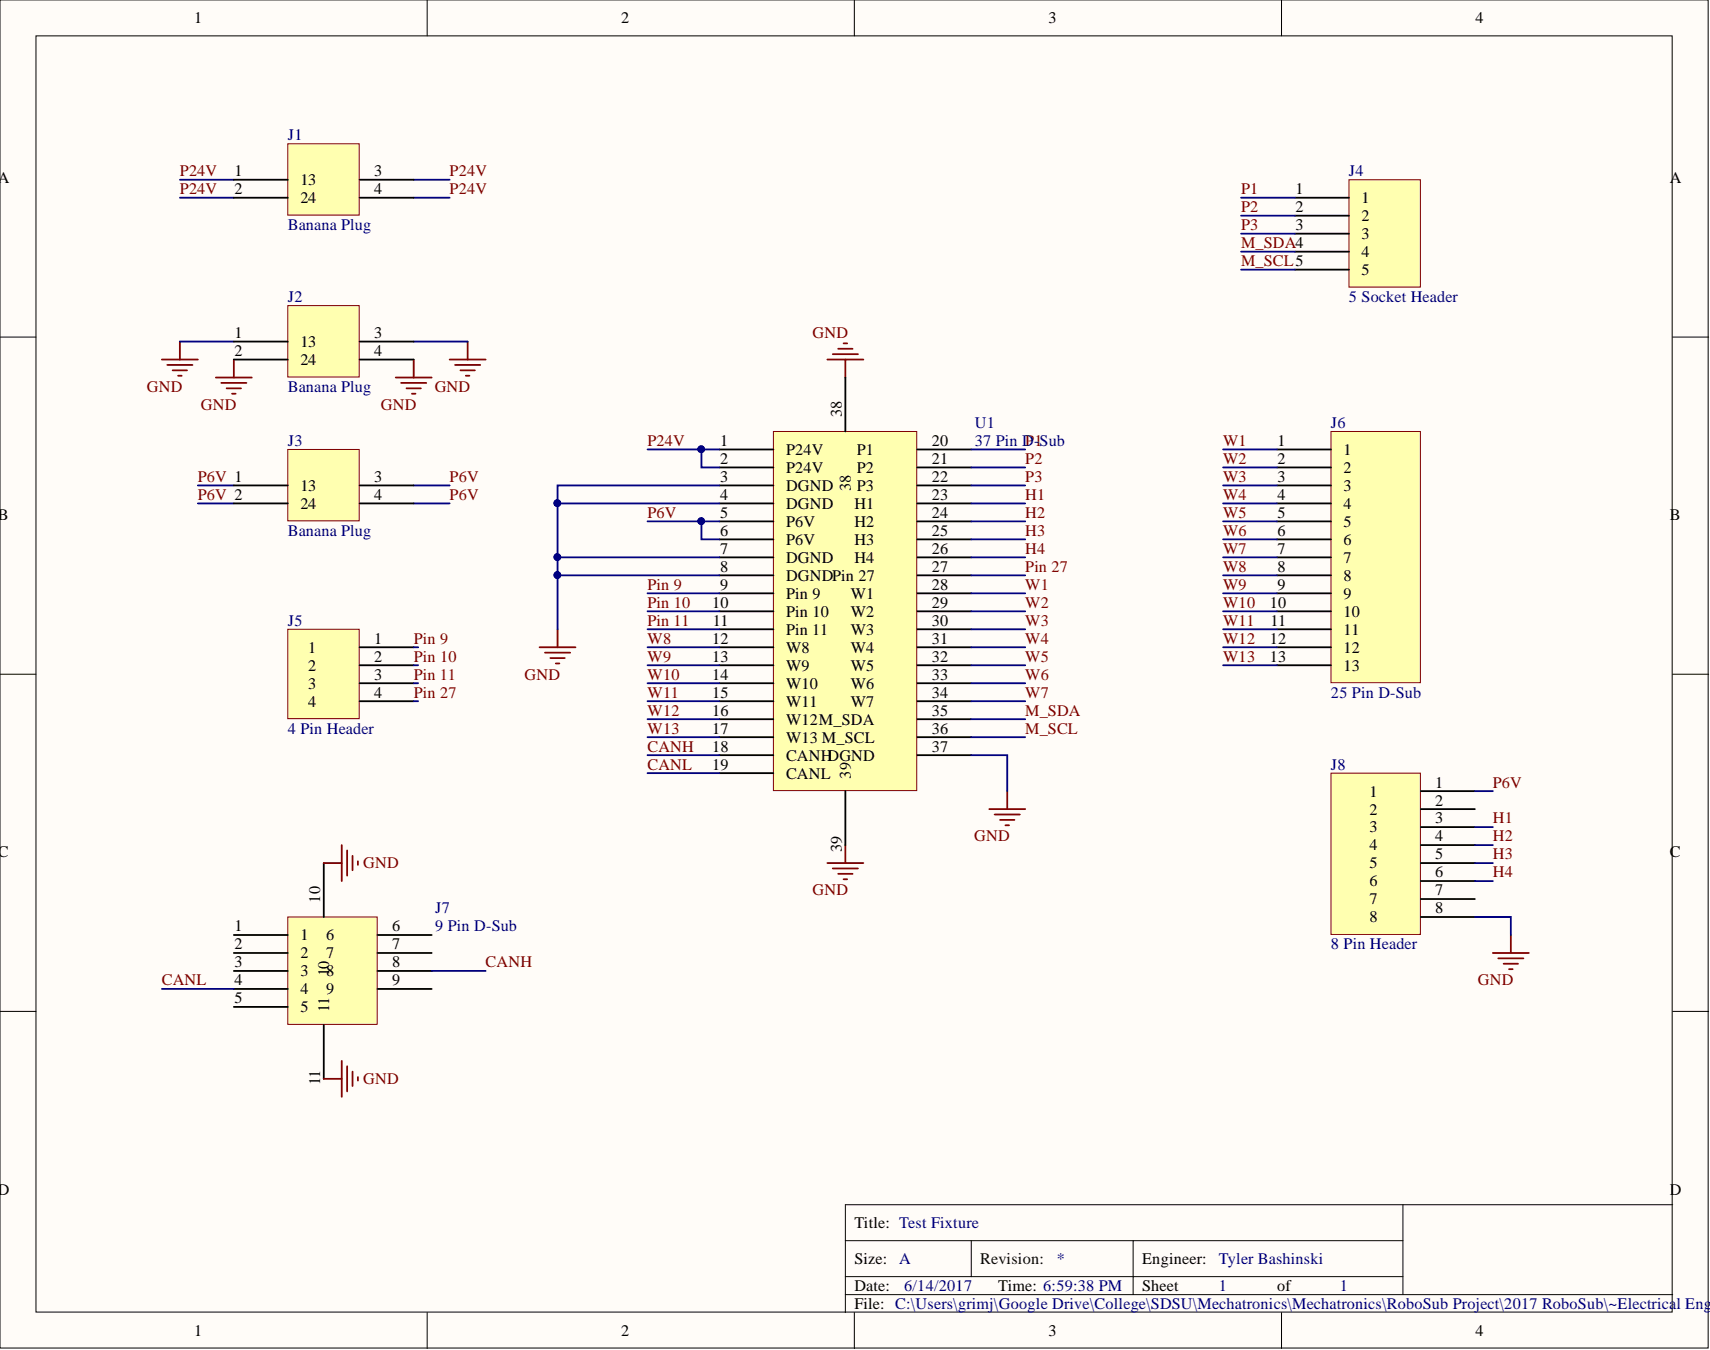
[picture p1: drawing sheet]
<svg xmlns="http://www.w3.org/2000/svg" width="241mm" height="190mm" viewBox="0 0 241 190" stroke-linecap="round" stroke-linejoin="round" font-family="sans-serif">
<g fill="#fffcf8" stroke="#000" stroke-width=".14">
<path d="M0 0h241v190.2h-241z"/>
<path d="M5.1 5.1h230.9v180h-230.9z"/>
</g>
<g fill="none" stroke="#000" stroke-width=".14">
<path d="M60.3 0v5.1M120.6 0v5.1M180.8 0v5.1M0 47.6h5.1M236 47.6h5.1M0 95.1h5.1M236 95.1h5.1M0 142.7h5.1M236 142.7h5.1M119.3 175.1h40.6M137.1 175.1v5M198 175.1h-38.1v5h-40.6"/>
<path d="M198 170v12.7M236 170h-116.7v15.2M60.3 185.2v5.1M119.3 182.7h116.7M120.6 185.2v5.1M180.8 185.2v5.1M198 180.1h-38.1v2.6"/>
</g>
<path d="M190.4 25.4h10v15.1h-10z" fill="#ffffb0" stroke="#800000" stroke-width=".14"/>
<path d="M182.7 27.9h7.7M182.7 30.4h7.7M182.7 33h7.7M182.7 35.5h7.7M182.7 38h7.7" fill="none" stroke="#000" stroke-width=".25"/>
<path d="M76.1 91.3h5.1M76.9 92.1h3.6M77.7 92.9h2M78.4 93.6h.5M78.7 88.8v2.5M139.6 114.2h5.1M140.4 114.9h3.5M141.1 115.7h2M141.9 116.5h.5M142.1 111.6v2.6" fill="none" stroke="#800000" stroke-width=".25"/>
<path d="M187.8 109.1h12.6v22.8h-12.6z" fill="#ffffb0" stroke="#800000" stroke-width=".14"/>
<path d="M200.5 111.6h7.6M200.5 114.2h7.6M200.5 116.7h7.6M200.5 119.2h7.6M200.5 121.8h7.6M200.5 124.3h7.6M200.5 126.9h7.6M200.5 129.4h7.6" fill="none" stroke="#000" stroke-width=".25"/>
<path d="M210.7 134.5h5M211.4 135.2h3.6M212.2 136h2M212.9 136.8h.6M213.2 131.9v2.6" fill="none" stroke="#800000" stroke-width=".25"/>
<path d="M40.6 129.4h12.6v15.1h-12.6z" fill="#ffffb0" stroke="#800000" stroke-width=".14"/>
<path d="M33 131.9h7.6M33 134.5h7.6M33 137h7.6M33 139.5h7.6M45.7 121.8v7.6M53.3 131.9h7.6M53.3 134.5h7.6M53.3 137h7.6M53.3 139.5h7.6M33 142.1h7.6M45.7 144.6v7.6" fill="none" stroke="#000" stroke-width=".25"/>
<g fill="none" stroke="#800000" stroke-width=".25">
<path d="M30.5 53.3h5M31.2 54h3.6M32 54.8h2M32.7 55.6h.5M33 50.7v2.6M116.8 50.7h5M117.5 50h3.6M118.3 49.2h2M119 48.5h.5M119.3 50.7v2.6M48.2 119.2v5.1M119.3 119.2v2.6"/>
<path d="M45.7 121.8h2.5M49 120v3.6M49.7 120.8v2M50.5 121.5v.5M116.8 121.8h5M117.5 122.5h3.6M118.3 123.3h2M119 124.1h.5M45.7 152.2h2.5M48.2 149.7v5.1M49 150.5v3.5M49.7 151.2v2.1"/>
<path d="M50.5 152v.5"/>
</g>
<path d="M187.8 60.9h12.6v35.4h-12.6z" fill="#ffffb0" stroke="#800000" stroke-width=".14"/>
<g fill="none" stroke="#000" stroke-width=".25">
<path d="M180.2 63.4h7.6M180.2 66h7.6M180.2 68.5h7.6M180.2 71h7.6M180.2 73.6h7.6M180.2 76.1h7.6M180.2 78.6h7.6M180.2 81.2h7.6M180.2 86.3h7.6M180.2 88.8h7.6M180.2 91.3h7.6M180.2 93.9h7.6"/>
<path d="M180.2 83.7h7.6"/>
</g>
<path d="M109.1 60.9h20.3v50.7h-20.3z" fill="#ffffb0" stroke="#800000" stroke-width=".14"/>
<g fill="none" stroke="#000" stroke-width=".25">
<path d="M119.3 53.3v7.6M101.5 63.4h7.6M101.5 66h7.6M101.5 68.5h7.6M101.5 71h7.6M101.5 73.6h7.6M101.5 76.1h7.6M101.5 78.6h7.6M129.4 63.4h7.7M129.4 66h7.7M129.4 68.5h7.7M129.4 71h7.7"/>
<path d="M129.4 73.6h7.7M129.4 76.1h7.7M129.4 78.6h7.7M101.5 81.2h7.6M101.5 83.7h7.6M101.5 86.3h7.6M101.5 88.8h7.6M101.5 91.3h7.6M101.5 93.9h7.6M101.5 96.4h7.6M101.5 98.9h7.6M129.4 81.2h7.7"/>
<path d="M129.4 83.7h7.7M129.4 86.3h7.7M129.4 88.8h7.7M129.4 91.3h7.7M129.4 93.9h7.7M129.4 96.4h7.7M129.4 98.9h7.7M101.5 101.5h7.6M101.5 104h7.6M101.5 106.6h7.6M101.5 109.1h7.6M119.3 111.6v7.6"/>
<path d="M129.4 101.5h7.7M129.4 104h7.7M129.4 106.6h7.7"/>
</g>
<path d="M40.6 88.8h10.1v12.6h-10.1z" fill="#ffffb0" stroke="#800000" stroke-width=".14"/>
<path d="M50.8 91.3h7.6M50.8 93.9h7.6M50.8 96.4h7.6M50.8 98.9h7.6" fill="none" stroke="#000" stroke-width=".25"/>
<g fill="none" stroke="#800000" stroke-width=".25">
<path d="M22.8 50.7h5.1M23.6 51.5h3.6M24.4 52.3h2M25.1 53h.5M25.4 48.2v2.5M55.8 53.3h5.1M56.6 54h3.6M57.4 54.8h2M58.1 55.6h.5M58.4 50.7v2.6M63.5 50.7h5M64.2 51.5h3.6"/>
<path d="M65 52.3h2M65.7 53h.5M66 48.2v2.5"/>
</g>
<g fill="none" stroke="#000080" stroke-width=".25">
<path d="M25.4 27.9h7.6M25.4 25.4h7.6M58.4 27.9h5.1M58.4 25.4h5.1M175.1 27.9h7.6M175.1 30.4h7.6M175.1 33h7.6M175.1 35.5h7.6M175.1 38h7.6M25.4 48.2h7.6M58.4 48.2h7.6M27.9 71h5.1"/>
<path d="M27.9 68.5h5.1M58.4 71h5.1M58.4 68.5h5.1M78.7 71h22.8M78.7 78.6h22.8M91.4 63.4h10.1M91.4 73.6h10.1M99 63.4v2.6h2.5M99 73.6v2.5h2.5M101.5 68.5h-22.8v20.3M137.1 71h7.6M137.1 68.5h7.6"/>
<path d="M137.1 66h7.6M137.1 63.4h7.6M137.1 78.6h7.6M137.1 73.6h7.6M137.1 76.1h7.6M172.6 71h7.6M172.6 68.5h7.6M172.6 66h7.6M172.6 63.4h7.6M172.6 78.6h7.6M172.6 73.6h7.6M172.6 76.1h7.6"/>
<path d="M58.4 91.3h.6M58.4 93.9h.6M58.4 96.4h.6M58.4 98.9h.6M78.7 81.2h22.8M91.4 83.7h10.1M91.4 86.3h10.1M91.4 88.8h10.1M91.4 91.3h10.1M91.4 93.9h10.1M91.4 96.4h10.1M91.4 98.9h10.1"/>
<path d="M137.1 83.7h7.6M137.1 86.3h7.6M137.1 88.8h7.6M137.1 91.3h7.6M137.1 93.9h7.6M137.1 96.4h7.6M137.1 81.2h7.6M137.1 98.9h7.6M172.6 83.7h7.6M172.6 86.3h7.6M172.6 88.8h7.6M172.6 91.3h7.6"/>
<path d="M172.6 93.9h7.6M172.6 81.2h7.6M91.4 104h10.1M91.4 101.5h10.1M91.4 109.1h10.1M91.4 106.6h10.1M137.1 106.6h5v5M137.1 104h7.6M137.1 101.5h7.6M208.1 111.6h2.6M208.1 116.7h2.6M208.1 119.2h2.6"/>
<path d="M22.8 139.5h10.2M60.9 137h7.6M208.1 129.4h5.1v2.5M208.1 121.8h2.6M208.1 124.3h2.6"/>
</g>
<g fill="#000080" stroke="#000080" stroke-width=".14">
<circle cx="98.9" cy="63.4" r=".47"/>
<circle cx="98.9" cy="73.5" r=".47"/>
<circle cx="78.6" cy="71" r=".47"/>
<circle cx="78.6" cy="78.6" r=".47"/>
<circle cx="78.6" cy="81.1" r=".47"/>
</g>
<path d="M40.6 20.3h10.1v10.1h-10.1z" fill="#ffffb0" stroke="#800000" stroke-width=".14"/>
<path d="M33 25.4h7.6M33 27.9h7.6M50.8 25.4h7.6M50.8 27.9h7.6" fill="none" stroke="#000" stroke-width=".25"/>
<path d="M40.6 43.1h10.1v10.1h-10.1z" fill="#ffffb0" stroke="#800000" stroke-width=".14"/>
<path d="M33 48.2h7.6M33 50.7h7.6M50.8 48.2h7.6M50.8 50.7h7.6" fill="none" stroke="#000" stroke-width=".25"/>
<path d="M40.6 63.4h10.1v10.1h-10.1z" fill="#ffffb0" stroke="#800000" stroke-width=".14"/>
<path d="M33 68.5h7.6M33 71h7.6M50.8 68.5h7.6M50.8 71h7.6" fill="none" stroke="#000" stroke-width=".25"/>
<g font-size="2.3">
<text x="27.4" y="3.3">1</text>
<text x="87.6" y="3.3">2</text>
<text x="148" y="3.3">3</text>
<text x="208.2" y="3.3">4</text>
<text x="-.4" y="25.8">A</text>
<text x="33.1" y="24.9">1</text>
<text x="33.1" y="27.4">2</text>
<text x="42.4" y="26.1">13</text>
<text x="42.4" y="28.7">24</text>
<text x="52.8" y="24.9">3</text>
<text x="52.8" y="27.4">4</text>
<text x="182.8" y="27.4">1</text>
<text x="182.8" y="29.9">2</text>
<text x="192.1" y="28.7">1</text>
<text x="235.6" y="25.8">A</text>
<text x="182.8" y="32.5">3</text>
<text x="192.1" y="31.2">2</text>
<text x="192.1" y="33.7">3</text>
<text x="192.1" y="36.3">4</text>
<text x="192.1" y="38.8">5</text>
<text x="33.1" y="47.7">1</text>
<text x="52.8" y="47.7">3</text>
<text x="33.1" y="50.2">2</text>
<text x="42.4" y="49">13</text>
<text x="42.4" y="51.5">24</text>
<text x="52.8" y="50.2">4</text>
<text x="118.8" y="58.9" transform="rotate(-90 118.8 58.9)">38</text>
<text x="101.6" y="62.9">1</text>
<text x="101.6" y="65.5">2</text>
<text x="110.9" y="64.2">P24V</text>
<text x="120.9" y="64.2">P1</text>
<text x="131.5" y="62.9">20</text>
<text x="131.5" y="65.5">21</text>
<text x="180.3" y="62.9">1</text>
<text x="180.3" y="65.5">2</text>
<text x="189.6" y="64.2">1</text>
<text x="42.4" y="69.3">13</text>
<text x="42.4" y="71.8">24</text>
<text x="52.8" y="68">3</text>
<text x="52.8" y="70.5">4</text>
<text x="101.6" y="68">3</text>
<text x="101.6" y="70.5">4</text>
<text x="110.9" y="66.7">P24V</text>
<text x="110.9" y="69.3">DGND</text>
<text x="110.9" y="71.8">DGND</text>
<text x="120.1" y="69.3" transform="rotate(-90 120.1 69.3)">38</text>
<text x="120.6" y="71.8">H1</text>
<text x="120.9" y="66.7">P2</text>
<text x="120.9" y="69.3">P3</text>
<text x="131.5" y="68">22</text>
<text x="131.5" y="70.5">23</text>
<text x="180.3" y="68">3</text>
<text x="180.3" y="70.5">4</text>
<text x="189.6" y="66.7">2</text>
<text x="189.6" y="69.3">3</text>
<text x="189.6" y="71.8">4</text>
<text x="-.4" y="73.4">B</text>
<text x="101.6" y="73.1">5</text>
<text x="101.6" y="75.6">6</text>
<text x="110.9" y="74.3">P6V</text>
<text x="110.9" y="76.9">P6V</text>
<text x="120.6" y="74.3">H2</text>
<text x="120.6" y="76.9">H3</text>
<text x="131.5" y="73.1">24</text>
<text x="131.5" y="75.6">25</text>
<text x="180.3" y="73.1">5</text>
<text x="180.3" y="75.6">6</text>
<text x="189.6" y="74.3">5</text>
<text x="189.6" y="76.9">6</text>
<text x="235.6" y="73.4">B</text>
<text x="101.6" y="78.1">7</text>
<text x="101.6" y="80.7">8</text>
<text x="101.6" y="83.2">9</text>
<text x="110.9" y="79.4">DGND</text>
<text x="110.9" y="81.9">DGNDPin 27</text>
<text x="120.6" y="79.4">H4</text>
<text x="131.5" y="78.1">26</text>
<text x="131.5" y="80.7">27</text>
<text x="131.5" y="83.2">28</text>
<text x="180.3" y="78.1">7</text>
<text x="180.3" y="80.7">8</text>
<text x="180.3" y="83.2">9</text>
<text x="189.6" y="79.4">7</text>
<text x="189.6" y="81.9">8</text>
<text x="100.5" y="85.8">10</text>
<text x="100.6" y="88.3">11</text>
<text x="110.9" y="84.5">Pin 9</text>
<text x="110.9" y="87">Pin 10</text>
<text x="110.9" y="89.6">Pin 11</text>
<text x="120.1" y="84.5">W1</text>
<text x="120.1" y="87">W2</text>
<text x="120.1" y="89.6">W3</text>
<text x="131.5" y="85.8">29</text>
<text x="131.5" y="88.3">30</text>
<text x="179.2" y="85.8">10</text>
<text x="179.3" y="88.3">11</text>
<text x="189.6" y="87">10</text>
<text x="189.6" y="89.6">11</text>
<text x="189.6" y="84.5">9</text>
<text x="43.5" y="92.1">1</text>
<text x="43.5" y="94.6">2</text>
<text x="52.8" y="90.8">1</text>
<text x="52.8" y="93.4">2</text>
<text x="52.8" y="95.9">3</text>
<text x="100.5" y="90.8">12</text>
<text x="100.5" y="93.4">13</text>
<text x="100.5" y="95.9">14</text>
<text x="110.9" y="92.1">W8</text>
<text x="110.9" y="94.6">W9</text>
<text x="120.1" y="92.1">W4</text>
<text x="120.1" y="94.6">W5</text>
<text x="131.5" y="90.8">31</text>
<text x="131.5" y="93.4">32</text>
<text x="131.5" y="95.9">33</text>
<text x="179.2" y="90.8">12</text>
<text x="179.2" y="93.4">13</text>
<text x="189.6" y="92.1">12</text>
<text x="189.6" y="94.6">13</text>
<text x="43.5" y="97.2">3</text>
<text x="43.5" y="99.7">4</text>
<text x="52.8" y="98.4">4</text>
<text x="100.5" y="98.4">15</text>
<text x="100.5" y="101">16</text>
<text x="110.9" y="97.2">W10</text>
<text x="110.9" y="99.7">W11</text>
<text x="120.1" y="97.2">W6</text>
<text x="120.1" y="99.7">W7</text>
<text x="131.5" y="98.4">34</text>
<text x="131.5" y="101">35</text>
<text x="100.5" y="103.5">17</text>
<text x="100.5" y="106.1">18</text>
<text x="110.9" y="102.2">W12M_SDA</text>
<text x="110.9" y="104.8">W13 M_SCL</text>
<text x="110.9" y="107.3">CANHDGND</text>
<text x="131.5" y="103.5">36</text>
<text x="131.5" y="106.1">37</text>
<text x="100.5" y="108.6">19</text>
<text x="110.9" y="109.9">CANL</text>
<text x="120.1" y="109.9" transform="rotate(-90 120.1 109.9)">39</text>
<text x="193.2" y="112.4">1</text>
<text x="202.5" y="111.1">1</text>
<text x="202.5" y="113.7">2</text>
<text x="193.2" y="114.9">2</text>
<text x="193.2" y="117.5">3</text>
<text x="202.5" y="116.2">3</text>
<text x="202.5" y="118.7">4</text>
<text x="-.4" y="120.9">C</text>
<text x="118.8" y="120.3" transform="rotate(-90 118.8 120.3)">39</text>
<text x="193.2" y="120">4</text>
<text x="193.2" y="122.5">5</text>
<text x="193.2" y="125.1">6</text>
<text x="202.5" y="121.3">5</text>
<text x="202.5" y="123.8">6</text>
<text x="235.6" y="120.9">C</text>
<text x="33.1" y="131.4">1</text>
<text x="45.2" y="127.4" transform="rotate(-90 45.2 127.4)">10</text>
<text x="55.3" y="131.4">6</text>
<text x="193.2" y="127.6">7</text>
<text x="193.2" y="130.2">8</text>
<text x="202.5" y="126.4">7</text>
<text x="202.5" y="128.9">8</text>
<text x="33.1" y="134">2</text>
<text x="33.1" y="136.5">3</text>
<text x="42.4" y="132.7">1</text>
<text x="42.4" y="135.2">2</text>
<text x="42.4" y="137.8">3</text>
<text x="46" y="132.7">6</text>
<text x="46" y="135.2">7</text>
<text x="46" y="137.8">8</text>
<text x="46.4" y="137.8" transform="rotate(-90 46.4 137.8)">10</text>
<text x="55.3" y="134">7</text>
<text x="55.3" y="136.5">8</text>
<text x="33.1" y="139">4</text>
<text x="33.1" y="141.6">5</text>
<text x="42.4" y="140.3">4</text>
<text x="42.4" y="142.8">5</text>
<text x="46" y="140.3">9</text>
<text x="46.4" y="142.8" transform="rotate(-90 46.4 142.8)">11</text>
<text x="55.3" y="139">9</text>
<text x="45.2" y="153.2" transform="rotate(-90 45.2 153.2)">11</text>
<text x="-.4" y="168.6">D</text>
<text x="120.6" y="173.3">Title: Test Fixture</text>
<text x="235.6" y="168.6">D</text>
<text x="120.6" y="178.4">Size:</text>
<text x="161.2" y="178.4">Engineer:</text>
<text x="120.6" y="182.2">Date:</text>
<text x="120.6" y="184.7">File: C:\Users\grimj\Google Drive\College\SDSU\Mechatronics\Mechatronics\RoboSub Project\2017 RoboSub\~Electrical Eng</text>
<text x="140.9" y="182.2">Time: 6:59:38 PM</text>
<text x="161.2" y="182.2">Sheet</text>
<text x="180.2" y="182.2">of</text>
<text x="27.4" y="188.5">1</text>
<text x="87.6" y="188.5">2</text>
<text x="148" y="188.5">3</text>
<text x="208.2" y="188.5">4</text>
</g>
<g font-size="2.3" fill="#000080">
<text x="40.6" y="19.8">J1</text>
<text x="190.4" y="24.9">J4</text>
<text x="40.6" y="32.5">Banana Plug</text>
<text x="40.6" y="42.6">J2</text>
<text x="190.4" y="42.6">5 Socket Header</text>
<text x="40.6" y="55.3">Banana Plug</text>
<text x="40.6" y="62.9">J3</text>
<text x="137.6" y="60.4">U1</text>
<text x="137.6" y="62.9">37 Pin D-Sub</text>
<text x="187.8" y="60.4">J6</text>
<text x="40.6" y="75.6">Banana Plug</text>
<text x="40.6" y="88.3">J5</text>
<text x="187.8" y="98.4">25 Pin D-Sub</text>
<text x="40.6" y="103.5">4 Pin Header</text>
<text x="187.8" y="108.6">J8</text>
<text x="61.4" y="128.9">J7</text>
<text x="61.4" y="131.4">9 Pin D-Sub</text>
<text x="187.8" y="134">8 Pin Header</text>
<text x="126.9" y="178.4">A</text>
<text x="149.2" y="178.4">*</text>
<text x="172" y="178.4">Tyler Bashinski</text>
<text x="127.6" y="182.2">6/14/2017</text>
<text x="172" y="182.2">1</text>
<text x="189.1" y="182.2">1</text>
</g>
<g font-size="2.3" fill="#800000">
<text x="25.4" y="27.4">P24V</text>
<text x="25.4" y="24.9">P24V</text>
<text x="63.5" y="24.9">P24V</text>
<text x="63.5" y="27.4">P24V</text>
<text x="175.1" y="27.4">P1</text>
<text x="175.1" y="29.9">P2</text>
<text x="175.1" y="32.5">P3</text>
<text x="175.1" y="35">M_SDA4</text>
<text x="175.1" y="37.5">M_SCL5</text>
<text x="114.6" y="47.7">GND</text>
<text x="20.7" y="55.3">GND</text>
<text x="28.3" y="57.8">GND</text>
<text x="53.7" y="57.8">GND</text>
<text x="61.3" y="55.3">GND</text>
<text x="91.4" y="62.9">P24V</text>
<text x="144.7" y="62.9">P1</text>
<text x="144.7" y="65.5">P2</text>
<text x="172.6" y="62.9">W1</text>
<text x="172.6" y="65.5">W2</text>
<text x="27.9" y="68">P6V 1</text>
<text x="27.9" y="70.5">P6V 2</text>
<text x="63.5" y="70.5">P6V</text>
<text x="63.5" y="68">P6V</text>
<text x="144.7" y="68">P3</text>
<text x="144.7" y="70.5">H1</text>
<text x="172.6" y="68">W3</text>
<text x="172.6" y="70.5">W4</text>
<text x="91.4" y="73.1">P6V</text>
<text x="144.7" y="73.1">H2</text>
<text x="144.7" y="75.6">H3</text>
<text x="172.6" y="73.1">W5</text>
<text x="172.6" y="75.6">W6</text>
<text x="91.4" y="83.2">Pin 9</text>
<text x="144.7" y="83.2">W1</text>
<text x="144.7" y="78.1">H4</text>
<text x="144.7" y="80.7">Pin 27</text>
<text x="172.6" y="78.1">W7</text>
<text x="172.6" y="80.7">W8</text>
<text x="172.6" y="83.2">W9</text>
<text x="91.4" y="85.8">Pin 10</text>
<text x="91.4" y="88.3">Pin 11</text>
<text x="144.7" y="85.8">W2</text>
<text x="144.7" y="88.3">W3</text>
<text x="172.6" y="85.8">W10</text>
<text x="172.6" y="88.3">W11</text>
<text x="58.4" y="90.8">Pin 9</text>
<text x="58.4" y="93.4">Pin 10</text>
<text x="58.4" y="95.9">Pin 11</text>
<text x="74" y="95.9">GND</text>
<text x="91.4" y="90.8">W8</text>
<text x="91.4" y="93.4">W9</text>
<text x="91.4" y="95.9">W10</text>
<text x="144.7" y="90.8">W4</text>
<text x="144.7" y="93.4">W5</text>
<text x="144.7" y="95.9">W6</text>
<text x="172.6" y="90.8">W12</text>
<text x="172.6" y="93.4">W13</text>
<text x="58.4" y="98.4">Pin 27</text>
<text x="91.4" y="101">W12</text>
<text x="91.4" y="98.4">W11</text>
<text x="144.7" y="101">M_SDA</text>
<text x="144.7" y="98.4">W7</text>
<text x="91.4" y="103.5">W13</text>
<text x="91.4" y="106.1">CANH</text>
<text x="144.7" y="103.5">M_SCL</text>
<text x="91.4" y="108.6">CANL</text>
<text x="210.7" y="111.1">P6V</text>
<text x="137.5" y="118.7">GND</text>
<text x="210.7" y="116.2">H1</text>
<text x="210.7" y="118.7">H2</text>
<text x="51.3" y="122.5">GND</text>
<text x="210.7" y="121.3">H3</text>
<text x="210.7" y="123.8">H4</text>
<text x="114.6" y="126.4">GND</text>
<text x="68.5" y="136.5">CANH</text>
<text x="22.8" y="139">CANL</text>
<text x="208.5" y="139">GND</text>
<text x="51.3" y="153">GND</text>
</g>
<text font-size="2.3" fill="#080d02" x="138.3" y="178.4">Revision:</text>
</svg>
